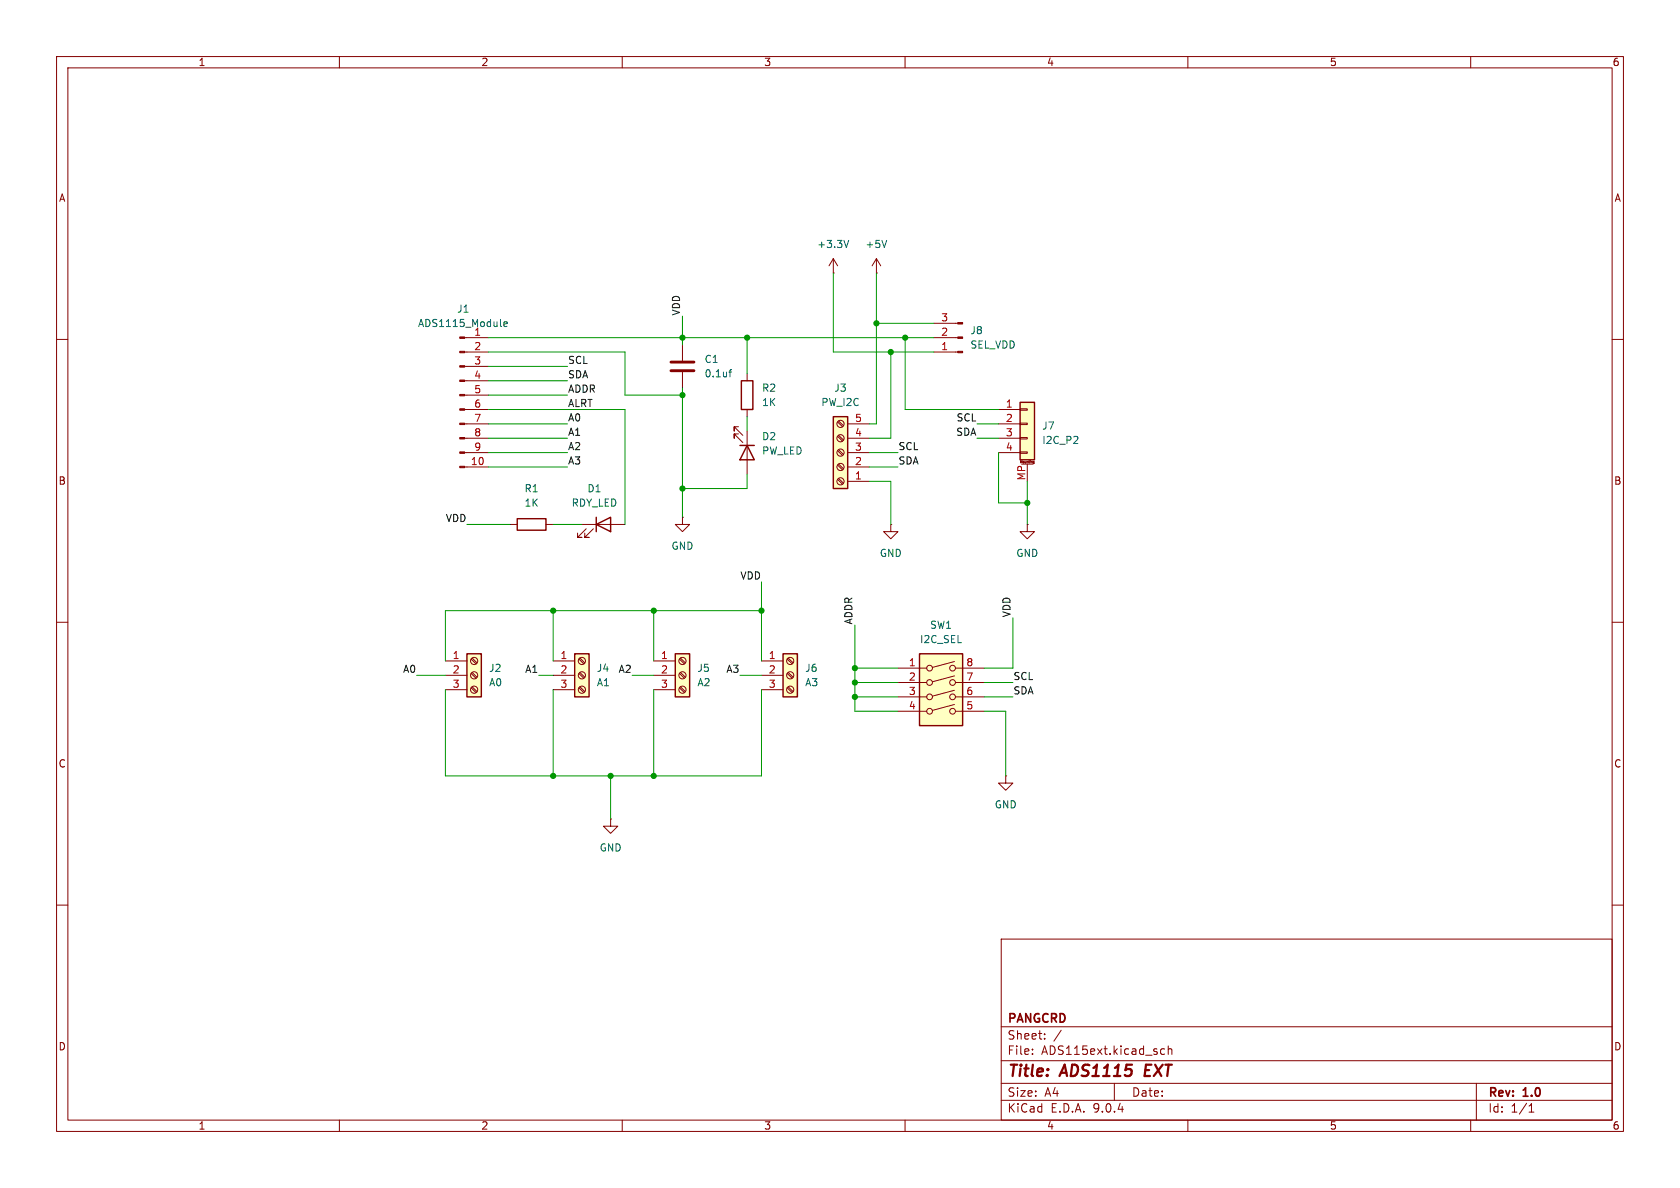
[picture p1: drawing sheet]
<svg xmlns="http://www.w3.org/2000/svg" width="297mm" height="210mm" viewBox="0 0 297 210" stroke-linecap="round" stroke-linejoin="round" font-family="sans-serif">
<g fill="none" stroke="#840000" stroke-width=".18">
<path d="M10 10h277v190h-277zM12 12h273v186h-273zM60 10v2M110 10v2M160 10v2M210 10v2M260 10v2M82.1 59.7h4.3M10 60h2M82.1 62.2h4.3M82.1 64.8h4.3M82.1 67.3h4.3"/>
<path d="M82.1 69.9h4.3M82.1 72.4h4.3M82.1 74.9h4.3M82.1 77.5h4.3M285 60h2M82.1 80h4.3M82.1 82.6h4.3M102.9 92.7h7.6M103.6 93.5l-1.5 1.5h.8h-.8v-.8M104.9 93.5l-1.5 1.5h.7h-.7v-.8M120.6 91.4v1.3h1.3l-1.3 1.3-1.2-1.3h1.2M120.6 91.4h.1"/>
<path d="M157.5 92.7v1.3h1.2l-1.2 1.3-1.3-1.3h1.3M157.5 92.7h.1M181.6 92.7v1.3h1.3l-1.3 1.3-1.3-1.3h1.3M181.6 92.7h.1M10 110h2M285 110h2M10 160h2M177 166h108v32h-108zM285 160h2M60 198v2M110 198v2M160 198v2"/>
<path d="M177 194.5h108M177 191.5h108M177 187.5h108M177 181.5h108M182.5 186.3v.1M182.5 185.5v.1M184.7 183.6v.1M184.7 182.8v.1M187.6 182.1l-1.3 2M197 191.5v3M205.9 185.5l-.4-.1-.3 .3v.4l.1 .2h.6M206.5 185.5l.2-.1 .4 .1 .1 .9"/>
<path d="M206.5 184.9v1.5M210 198v2M260 198v2M261 191.5v6.5M270.3 196.6h.9M270.3 195.5l.4-.4v1.5"/>
</g>
<path d="M202.6 188.2l-.3 2h1" fill="none" stroke="#840000" stroke-width=".4"/>
<path d="M105.4 92.7l2.5-1.3v2.6zM105.4 91.4v2.6" fill="none" stroke="#840000" stroke-width=".25"/>
<g fill="#840000" stroke="#840000" stroke-width=".18">
<path d="M81.3 59.6h.8v.2h-.8z"/>
<path d="M81.3 62.1h.8v.3h-.8z"/>
<path d="M81.3 64.6h.8v.3h-.8z"/>
<path d="M81.3 67.2h.8v.2h-.8z"/>
<path d="M81.3 69.7h.8v.3h-.8z"/>
<path d="M81.3 72.3h.8v.2h-.8z"/>
<path d="M81.3 74.8h.8v.3h-.8z"/>
<path d="M81.3 77.3h.8v.3h-.8z"/>
<path d="M81.3 79.9h.8v.2h-.8z"/>
<path d="M81.3 82.4h.8v.3h-.8z"/>
</g>
<path d="M89.1 57.3l.6-.1-.1-.3h-.3l-.2 .2v.6h.5" fill="none" stroke="#006464" stroke-width=".18"/>
<path d="M119.4 115.6h2.5v7.6h-2.5z" fill="#ffffc2"/>
<path d="M119.4 115.6h2.5v7.6h-2.5z" fill="none" stroke="#840000" stroke-width=".25"/>
<g fill="none" stroke="#840000" stroke-width=".18">
<path d="M120.6 61v2.8M120.6 65.8v2.8M115.6 116.8h3.8M115.6 119.4h3.8M120.1 116.5l.9 .8M120.1 119l.9 .9M120.3 116.3l.9 .9M120.3 118.9l.9 .8M115.6 121.9h3.8M120.1 121.6l.9 .8M120.3 121.4l.9 .9M177.8 137.2v1.2h1.3l-1.3 1.3-1.3-1.3h1.3"/>
<path d="M177.8 137.2h.1"/>
<circle cx="120.6" cy="119.4" r=".63"/>
<circle cx="120.6" cy="116.8" r=".63"/>
<circle cx="120.6" cy="121.9" r=".63"/>
</g>
<path d="M118.6 64h4.1M118.6 65.5h4.1" fill="none" stroke="#840000" stroke-width=".51"/>
<path d="M128.9 65.8h.4M129.3 65.3l-.3 .2v1.1" fill="none" stroke="#006464" stroke-width=".18"/>
<path d="M162.6 115.6h7.6v12.7h-7.6z" fill="#ffffc2"/>
<g fill="none" stroke="#840000" stroke-width=".18">
<path d="M147.3 48.3h.1M147.3 45.7l-.7 1.3M147.3 45.7l.8 1.3M147.3 45.7v2.6M154.9 48.3h.1M154.9 45.7l-.7 1.3M154.9 45.7l.8 1.3M154.9 45.7v2.6M90.2 92.7h1.2M96.5 92.7h1.3M158.7 118.1h5.1M168.7 116.9l-3.9 1.1"/>
<path d="M168.7 119.5l-3.9 1M168.9 118.1h5.1M158.7 120.7h5.1M158.7 123.2h5.1M158.7 125.7h5.1M168.7 122l-3.9 1.1M168.7 124.5l-3.9 1.1M168.9 120.7h5.1M168.9 123.2h5.1M168.9 125.7h5.1"/>
<circle cx="164.3" cy="118.1" r=".51"/>
<circle cx="168.4" cy="118.1" r=".51"/>
<circle cx="164.3" cy="120.7" r=".51"/>
<circle cx="164.3" cy="125.7" r=".51"/>
<circle cx="164.3" cy="123.2" r=".51"/>
<circle cx="168.4" cy="120.7" r=".51"/>
<circle cx="168.4" cy="125.7" r=".51"/>
<circle cx="168.4" cy="123.2" r=".51"/>
</g>
<path d="M91.4 91.7h5.1v2h-5.1zM162.6 115.6h7.6v12.7h-7.6z" fill="none" stroke="#840000" stroke-width=".25"/>
<path d="M150 42.5l-.4 1.3M156.8 42.5l-.5 1.3" fill="none" stroke="#006464" stroke-width=".18"/>
<path d="M180.3 71.1h2.6v10.2h-2.6z" fill="#ffffc2"/>
<path d="M131.1 67.3h2v5.1h-2zM180.3 71.1h2.6v10.2h-2.6z" fill="none" stroke="#840000" stroke-width=".25"/>
<g fill="none" stroke="#840000" stroke-width=".18">
<path d="M165.1 59.7h4.2M165.1 57.2h4.2M132.1 66v1.3M132.1 72.4v1.3M165.1 62.2h4.2M176.5 72.4h3.8M176.5 74.9h3.8M176.5 77.5h3.8M180.3 72.3h1.3v.2h-1.3zM180.3 74.8h1.3v.3h-1.3zM180.3 77.3h1.3v.3h-1.3zM180.3 79.9h1.3v.2h-1.3z"/>
<path d="M176.5 80h3.8M180.4 81.8v-.4l.1 .3 .2-.3v.4M180.6 82h2M181.6 82v3.1M181.9 81.4v.4M182.1 81.5h.1M182.1 81.4v.1M182.6 81.6l.1 .2h.1M182.6 81.6h.2v.3h-.2M182.6 81.6h.1"/>
</g>
<g fill="#840000" stroke="#840000" stroke-width=".18">
<path d="M169.3 62.1h.9v.3h-.9z"/>
<path d="M169.3 59.6h.9v.2h-.9z"/>
<path d="M169.3 57h.9v.3h-.9z"/>
</g>
<path d="M138.4 115.6h2.6v7.6h-2.6z" fill="#ffffc2"/>
<path d="M138.4 115.6h2.6v7.6h-2.6z" fill="none" stroke="#840000" stroke-width=".25"/>
<g fill="none" stroke="#840000" stroke-width=".18">
<path d="M134.6 116.8h3.8M134.6 119.4h3.8M139.2 116.5l.8 .8M139.2 119l.8 .9M139.3 116.3l.9 .9M139.3 118.9l.9 .8M134.6 121.9h3.8M139.2 121.6l.8 .8M139.3 121.4l.9 .9"/>
<circle cx="139.7" cy="116.8" r=".63"/>
<circle cx="139.7" cy="119.4" r=".63"/>
<circle cx="139.7" cy="121.9" r=".63"/>
</g>
<path d="M147.3 73.7h2.6v12.7h-2.6z" fill="#ffffc2"/>
<path d="M130.8 78.7h2.5M132.1 78.7l1.2 2.6h-2.5zM147.3 73.7h2.6v12.7h-2.6z" fill="none" stroke="#840000" stroke-width=".25"/>
<g fill="none" stroke="#840000" stroke-width=".18">
<path d="M130.6 75.4h-.8v.8v-.8l1.5 1.6M130.6 76.7h-.8v.8v-.8l1.5 1.5M132.1 76.2v7.6M148.1 79.7l.8 .8M148.1 77.1l.8 .9M148.1 74.6l.8 .8M148.3 79.5l.8 .8M148.3 77l.8 .8M148.3 74.4l.8 .9M149.9 77.5h3.8M149.9 74.9h3.8M148.1 84.8l.8 .8"/>
<path d="M148.1 82.2l.8 .9M148.3 84.6l.8 .8M148.3 82l.8 .9M149.9 85.1h3.8M149.9 82.6h3.8M149.9 80h3.8M107.9 144.8v1.3h1.3l-1.3 1.2-1.2-1.2h1.2M107.9 144.8h.1"/>
<circle cx="148.6" cy="77.5" r=".63"/>
<circle cx="148.6" cy="74.9" r=".63"/>
<circle cx="148.6" cy="82.5" r=".63"/>
<circle cx="148.6" cy="85.1" r=".63"/>
<circle cx="148.6" cy="80" r=".63"/>
</g>
<path d="M82.5 115.6h2.6v7.6h-2.6z" fill="#ffffc2"/>
<path d="M82.5 115.6h2.6v7.6h-2.6z" fill="none" stroke="#840000" stroke-width=".25"/>
<g fill="none" stroke="#840000" stroke-width=".18">
<path d="M78.7 116.8h3.8M78.7 119.4h3.8M83.3 116.5l.9 .8M83.3 119l.9 .9M83.5 116.3l.8 .9M83.5 118.9l.8 .8M78.7 121.9h3.8M83.3 121.6l.9 .8M83.5 121.4l.8 .9"/>
<circle cx="83.8" cy="119.4" r=".63"/>
<circle cx="83.8" cy="116.8" r=".63"/>
<circle cx="83.8" cy="121.9" r=".63"/>
</g>
<path d="M101.6 115.6h2.5v7.6h-2.5z" fill="#ffffc2"/>
<path d="M101.6 115.6h2.5v7.6h-2.5z" fill="none" stroke="#840000" stroke-width=".25"/>
<g fill="none" stroke="#840000" stroke-width=".18">
<path d="M97.8 116.8h3.8M97.8 119.4h3.8M102.3 116.5l.9 .8M102.3 119l.9 .9M102.5 116.3l.9 .9M102.5 118.9l.9 .8M97.8 121.9h3.8M102.3 121.6l.9 .8M102.5 121.4l.9 .9"/>
<circle cx="102.9" cy="116.8" r=".63"/>
<circle cx="102.9" cy="119.4" r=".63"/>
<circle cx="102.9" cy="121.9" r=".63"/>
</g>
<g fill="none" stroke="#009600" stroke-width=".18">
<path d="M86.4 59.7h78.7M120.6 55.9v5.1M132.1 59.7v6.3M147.3 48.3v13.9h17.8M154.9 48.3v26.6h-1.2M154.9 57.2h10.2M160 59.7v12.7h16.5M86.4 67.3h13.9M86.4 72.4h24.1v20.3M86.4 74.9h13.9M86.4 69.9h13.9M86.4 62.2h24.1v7.7h10.1"/>
<path d="M86.4 64.8h13.9M86.4 77.5h13.9M120.6 68.6v22.8M132.1 73.7v2.5M157.5 62.2v15.3h-3.8M172.7 74.9h3.8M172.7 77.5h3.8M82.5 92.7h7.7M86.4 82.6h13.9M86.4 80h13.9M97.8 92.7h5.1M132.1 83.8v2.6h-11.5"/>
<path d="M153.7 82.6h5M153.7 80h5M153.7 85.1h3.8v7.6M176.5 80v8.9h5.1M181.6 85.1v7.6M73.7 119.4h5M95.2 119.4h2.6M97.8 108v8.8M111.8 119.4h3.8M115.6 108v8.8M130.8 119.4h3.8M134.6 108h-55.9v8.8"/>
<path d="M134.6 102.9v13.9M151.1 110.5v15.2h7.6M151.1 118.1h7.6M179.1 109.2v8.9h-5.1M78.7 121.9v15.3h55.9v-15.3M97.8 121.9v15.3M107.9 137.2v7.6M115.6 121.9v15.3M151.1 123.2h7.6M151.1 120.7h7.6M174 123.2h5.1M174 125.7h3.8v11.5"/>
<path d="M174 120.7h5.1"/>
</g>
<g fill="#009600" stroke="#009600" stroke-width=".18">
<circle cx="151.1" cy="123.2" r=".46"/>
<circle cx="151.1" cy="118.1" r=".46"/>
<circle cx="151.1" cy="120.7" r=".46"/>
<circle cx="181.6" cy="88.9" r=".46"/>
<circle cx="120.6" cy="86.4" r=".46"/>
<circle cx="134.6" cy="108" r=".46"/>
<circle cx="157.5" cy="62.2" r=".46"/>
<circle cx="154.9" cy="57.2" r=".46"/>
<circle cx="160" cy="59.7" r=".46"/>
<circle cx="120.6" cy="59.7" r=".46"/>
<circle cx="132.1" cy="59.7" r=".46"/>
<circle cx="120.6" cy="69.9" r=".46"/>
<circle cx="115.6" cy="137.2" r=".46"/>
<circle cx="107.9" cy="137.2" r=".46"/>
<circle cx="97.8" cy="108" r=".46"/>
<circle cx="97.8" cy="137.2" r=".46"/>
<circle cx="115.6" cy="108" r=".46"/>
</g>
<g font-size="2.8" fill="#840000">
<text x="178" y="190.9">Title:</text>
<text x="187.7" y="190.9">ADS1115</text>
<text x="203.2" y="190.9">EXT</text>
</g>
<g font-size="2.1" fill="#840000">
<text x="178" y="184">Sheet:</text>
<text x="178" y="181.2">PANGCRD</text>
<text x="178" y="186.7">File:</text>
<text x="184.1" y="186.7">ADS115ext.kicad_sch</text>
<text x="178" y="196.9">KiCad</text>
<text x="178" y="194.1">Size:</text>
<text x="184.7" y="194.1">A4</text>
<text x="185.7" y="196.9">E.D.A.</text>
<text x="193.3" y="196.9">9.0.4</text>
<text x="200" y="194.1">Date:</text>
<text x="263" y="194.3">Rev:</text>
<text x="263" y="196.9">Id:</text>
<text x="267.1" y="196.9">1/1</text>
<text x="269.4" y="194.3">1.0</text>
</g>
<g font-size="1.8" fill="#840000">
<text x="35" y="11.9">1</text>
<text x="85" y="11.9">2</text>
<text x="135" y="11.9">3</text>
<text x="185" y="11.9">4</text>
<text x="235" y="11.9">5</text>
<text x="285" y="11.9">6</text>
<text x="10.3" y="35.9">A</text>
<text x="285.3" y="35.9">A</text>
<text x="10.3" y="85.9">B</text>
<text x="285.3" y="85.9">B</text>
<text x="10.3" y="135.9">C</text>
<text x="285.3" y="135.9">C</text>
<text x="10.3" y="185.9">D</text>
<text x="285.3" y="185.9">D</text>
<text x="35" y="199.9">1</text>
<text x="85" y="199.9">2</text>
<text x="135" y="199.9">3</text>
<text x="185" y="199.9">4</text>
<text x="235" y="199.9">5</text>
<text x="285" y="199.9">6</text>
</g>
<g font-size="1.8" fill="#006464">
<text x="144.4" y="44">+3.3V</text>
<text x="152.9" y="44">+5V</text>
<text x="73.8" y="58">ADS1115_Module</text>
<text x="80.7" y="55.5">J1</text>
<text x="171.5" y="59.3">J8</text>
<text x="124.5" y="64.4">C1</text>
<text x="171.5" y="61.8">SEL_VDD</text>
<text x="124.5" y="66.9">0.1uf</text>
<text x="134.6" y="69.4">R2</text>
<text x="134.6" y="72">1K</text>
<text x="145.1" y="72">PW_I2C</text>
<text x="147.4" y="69.4">J3</text>
<text x="184.2" y="76.1">J7</text>
<text x="134.6" y="78">D2</text>
<text x="134.6" y="80.6">PW_LED</text>
<text x="184.2" y="78.7">I2C_P2</text>
<text x="92.6" y="87.2">R1</text>
<text x="92.6" y="89.8">1K</text>
<text x="101" y="89.8">RDY_LED</text>
<text x="103.8" y="87.2">D1</text>
<text x="118.6" y="97.4">GND</text>
<text x="155.4" y="98.7">GND</text>
<text x="179.6" y="98.7">GND</text>
<text x="162.5" y="113.9">I2C_SEL</text>
<text x="164.3" y="111.4">SW1</text>
<text x="86.4" y="119">J2</text>
<text x="105.4" y="119">J4</text>
<text x="123.2" y="119">J5</text>
<text x="142.2" y="119">J6</text>
<text x="86.4" y="121.5">A0</text>
<text x="105.4" y="121.5">A1</text>
<text x="123.2" y="121.5">A2</text>
<text x="142.2" y="121.5">A3</text>
<text x="175.8" y="143.1">GND</text>
<text x="105.9" y="150.7">GND</text>
</g>
<g font-size="1.8" fill="#a90000">
<text x="83.7" y="59.4">1</text>
<text x="166.3" y="59.4">2</text>
<text x="166.3" y="56.9">3</text>
<text x="83.7" y="62">2</text>
<text x="83.7" y="64.5">3</text>
<text x="166.3" y="62">1</text>
<text x="83.7" y="67.1">4</text>
<text x="83.7" y="69.6">5</text>
<text x="83.7" y="72.1">6</text>
<text x="83.7" y="74.7">7</text>
<text x="83.7" y="77.2">8</text>
<text x="151.1" y="77.2">4</text>
<text x="151.1" y="74.7">5</text>
<text x="177.7" y="72.1">1</text>
<text x="177.7" y="74.7">2</text>
<text x="177.7" y="77.2">3</text>
<text x="83.1" y="82.3">10</text>
<text x="83.7" y="79.8">9</text>
<text x="151.1" y="82.3">2</text>
<text x="151.1" y="79.8">3</text>
<text x="177.7" y="79.8">4</text>
<text x="151.1" y="84.8">1</text>
<text x="181.4" y="85" transform="rotate(-90 181.4 85)">MP</text>
<text x="79.9" y="116.6">1</text>
<text x="79.9" y="119.1">2</text>
<text x="99" y="116.6">1</text>
<text x="99" y="119.1">2</text>
<text x="116.8" y="116.6">1</text>
<text x="116.8" y="119.1">2</text>
<text x="135.8" y="116.6">1</text>
<text x="135.8" y="119.1">2</text>
<text x="160.6" y="117.9">1</text>
<text x="170.7" y="117.9">8</text>
<text x="79.9" y="121.7">3</text>
<text x="99" y="121.7">3</text>
<text x="116.8" y="121.7">3</text>
<text x="135.8" y="121.7">3</text>
<text x="160.6" y="120.4">2</text>
<text x="160.6" y="122.9">3</text>
<text x="160.6" y="125.5">4</text>
<text x="170.7" y="120.4">7</text>
<text x="170.7" y="122.9">6</text>
<text x="170.7" y="125.5">5</text>
</g>
<g font-size="1.8" fill="#0f0f0f">
<text x="120.3" y="55.9" transform="rotate(-90 120.3 55.9)">VDD</text>
<text x="100.3" y="64.4">SCL</text>
<text x="100.3" y="69.5">ADDR</text>
<text x="100.3" y="67">SDA</text>
<text x="100.3" y="77.1">A1</text>
<text x="100.3" y="72">ALRT</text>
<text x="100.3" y="74.6">A0</text>
<text x="168.9" y="77.1">SDA</text>
<text x="169" y="74.6">SCL</text>
<text x="100.3" y="79.7">A2</text>
<text x="100.3" y="82.2">A3</text>
<text x="158.7" y="82.2">SDA</text>
<text x="158.7" y="79.7">SCL</text>
<text x="78.7" y="92.4">VDD</text>
<text x="130.8" y="102.5">VDD</text>
<text x="150.8" y="110.5" transform="rotate(-90 150.8 110.5)">ADDR</text>
<text x="178.7" y="109.2" transform="rotate(-90 178.7 109.2)">VDD</text>
<text x="71.2" y="119">A0</text>
<text x="92.7" y="119">A1</text>
<text x="109.3" y="119">A2</text>
<text x="128.3" y="119">A3</text>
<text x="179.1" y="120.3">SCL</text>
<text x="179.1" y="122.8">SDA</text>
</g>
<text font-size=".5" fill="#840000" x="180.1" y="82.1">Mounting</text>
</svg>
